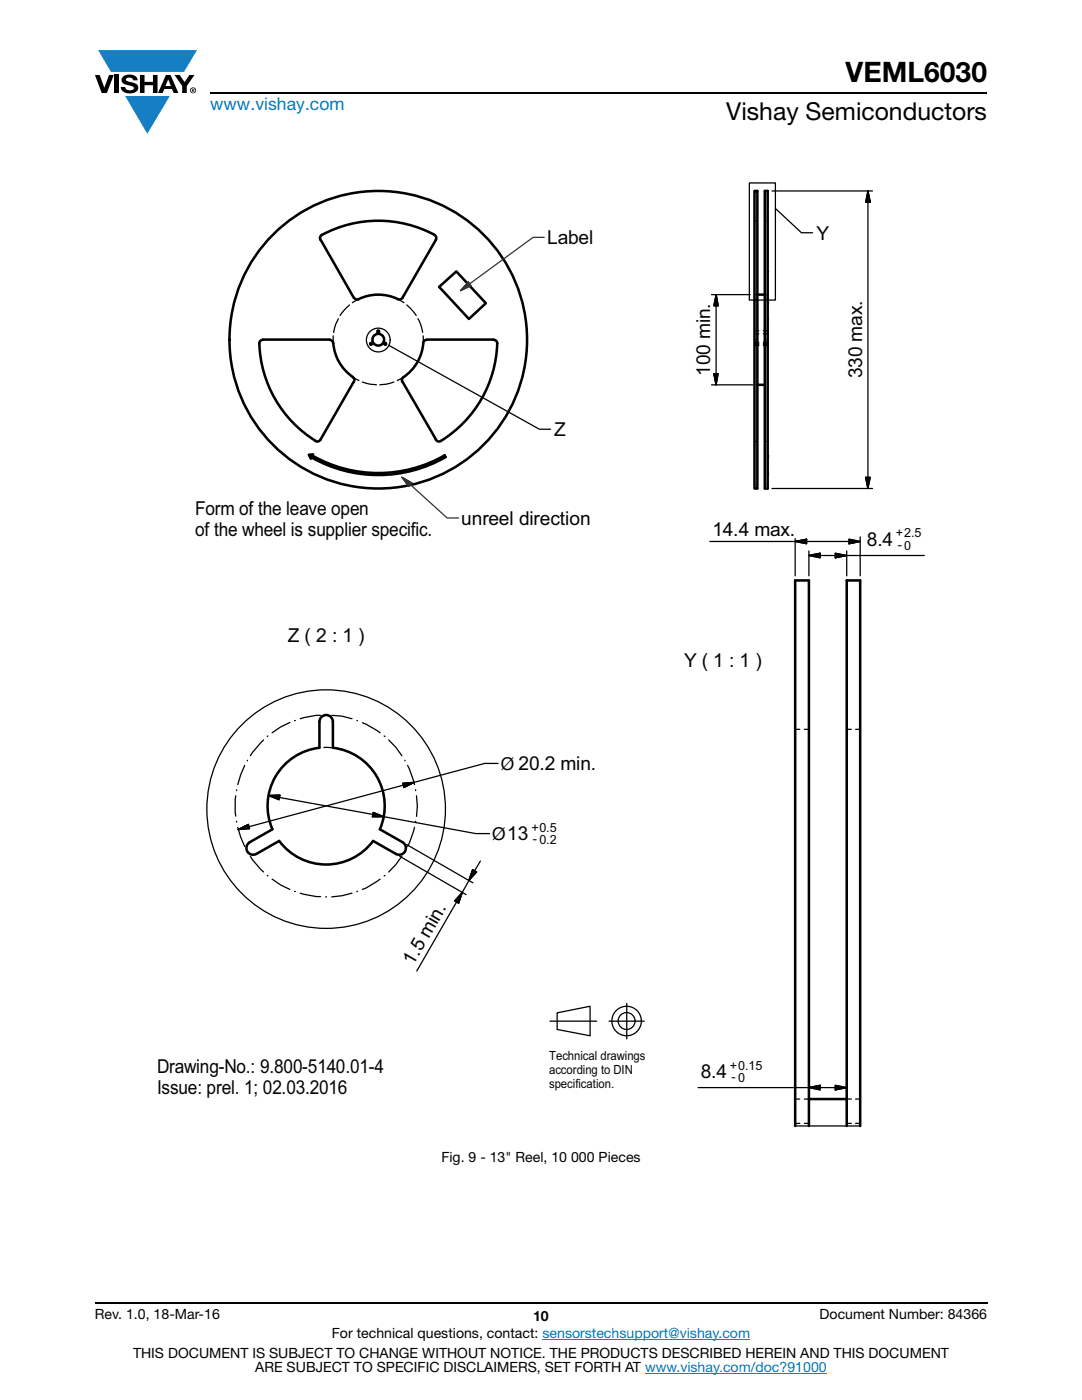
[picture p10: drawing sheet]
<svg xmlns="http://www.w3.org/2000/svg" width="216mm" height="279mm" viewBox="0 0 216 279" stroke-linecap="round" stroke-linejoin="round" font-family="sans-serif">
<g fill="#147fc3">
<path d="M19.6 10h19.7l-2.6 4.3h-1.1h-13.5z"/>
<path d="M25 19.2h8.9l-4.5 7.5z"/>
</g>
<g fill="#000">
<path d="M18.9 15h1l.9 2.5 1-2.5h.9l-1.4 3.6h-1zM22.9 15h.9v3.6h-.9zM24.6 15.3a2.1 2.1 0 0 1 2.8 .3l.1 .4h-.9a.79 .79 0 0 0-.7-.5 .79 .79 0 0 0-.8 .4l.3 .3 1 .2a1.08 1.08 0 0 1 1.2 1 1.08 1.08 0 0 1-1.1 1.2 1.73 1.73 0 0 1-2.4-1.2h.9a.96 .96 0 0 0 .8 .6 .96 .96 0 0 0 .9-.4 1.31 1.31 0 0 0-1.2-.6 1.03 1.03 0 0 1-1.1-.6 1.03 1.03 0 0 1 .2-1.1zM27.9 15h.9v1.3h1.7v-1.3h.9v3.6h-.9v-1.6h-1.7v1.6h-.9zM34.8 15h1.1l.9 1.4 1-1.4h1l-1.5 2.2v1.4h-.9v-1.4z"/>
<path d="M33.6 15.9l.5 1.3h-1.1zM33.1 15l-1.6 3.6h1l.3-.8h1.5l.3 .8h1l-1.6-3.6z"/>
<path d="M38.4 17.8h.2v.2h-.2zM38.3 17.7v.7h.1v-.3l.4 .3-.2-.3 .2-.2-.1-.2z"/>
<path d="M38.1 18a.46 .46 0 0 1 .9 0 .46 .46 0 0 1-.9 0zM37.9 18a.6 .6 0 0 0 1.2 0 .6 .6 0 0 0-1.2 0z"/>
</g>
<path d="M42 18.6h155M18.9 260h178.1" fill="none" stroke="#000" stroke-width=".36"/>
<path d="M108.2 267.3h41.5M128.7 274h36.3" fill="none" stroke="#007ec4" stroke-width=".2"/>
<path d="M31.3 36.4h153.3v188.6h-153.3z" fill="#fff"/>
<g fill="none" stroke="#000" stroke-width=".51">
<path d="M150.6 38.1h.5v59.4h-.5zM152.6 38.1h.6v59.4h-.6zM63.9 47.9l.1-.8a23.2 23.2 0 0 1 22.8-.1l.3 .5-.1 .4M64 47.8l6.6 11.6M87 47.8l-6.7 11.6a.71 .71 0 0 1-.9 .3 9.3 9.3 0 0 0-8.1 .1l-.7-.4M87.6 57.3l3.5-3.1 5.8 6.3-3.3 3.2zM151.1 58.8h1.5M52.4 67.8h13.4M52.4 67.8l-.6 .4a23.2 23.2 0 0 0 11.5 19.9l.6-.3M65.8 67.8a.71 .71 0 0 1 .7 .7M66.5 68.5a9 9 0 0 0 3.9 6.7M70.4 75.3a.71 .71 0 0 1 .2 .9"/>
<path d="M70.6 76.2l-6.6 11.5M73.9 68.5v.2l.2 .1M74.4 68.3l-.5 .2M74.4 68.3a1.17 1.17 0 0 1 .9-1.7v-.5l.2-.2 .1 .2v.5a1.18 1.18 0 0 1 1 1.7M76.5 68.3l.5 .2M76.8 68.7l-.4-.2a1.17 1.17 0 0 1-1.9 0l-.4 .2M77 68.5v.2l-.2 .1M80.3 76.2l6.7 11.5M80.5 75.3a.71 .71 0 0 0-.2 .9M84.5 68.5a9 9 0 0 1-4 6.7M85.1 67.8a.71 .71 0 0 0-.7 .7M85.2 67.8h13.3"/>
<path d="M98.5 67.8l.6 .4a23.1 23.1 0 0 1-11.5 19.9l-.6-.3M151.1 76.8h1.5M62.3 91l.2-.3h-.9l.4 .8 .2-.2M88.7 90.9l.2 .3M88.7 90.9a26.6 26.6 0 0 1-26.3 0M88.9 91.2a27 27 0 0 1-26.7 .1M63.7 149.2a11.7 11.7 0 0 0-9.3 16.3M63.7 144a1.34 1.34 0 0 1 1.4-1.3 1.34 1.34 0 0 1 1.3 1.3M63.7 144v5.2M66.4 144v5.2M66.4 149.2a11.7 11.7 0 0 1 9.4 16.3M54.4 165.5l-4.6 2.6a1.34 1.34 0 0 0-.5 1.8 1.34 1.34 0 0 0 1.9 .5l4.5-2.6"/>
<path d="M55.7 167.8a11.7 11.7 0 0 0 18.8 0M74.5 167.8l4.5 2.6M75.8 165.5l4.5 2.6a1.34 1.34 0 0 1 .5 1.8 1.34 1.34 0 0 1-1.8 .5M161.4 219.3h7.6M158.7 224.7v-108.9h2.7v108.9M169 224.7v-108.9h2.6v108.9"/>
<circle cx="75.5" cy="67.8" r="29.7"/>
</g>
<g fill="none" stroke="#000" stroke-width=".25">
<path d="M149.5 36.5h5.2v23.4h-5.2zM71.6 59.7l-1.3 .7M79.4 59.7l1.2 .7M150.6 59.8h.1M150.6 44.1h.1M150.6 58.8h.1M151 59.8h.1M151 44.1h.1M151 58.8h.1M152.6 59.8h.2M152.6 44.1h.2M152.6 58.8h.2"/>
<path d="M153 59.8h.2M153 44.1h.2M153 58.8h.2M153.2 54.2h.1M153.2 54.2v1M153.2 56.2v2.4M153.2 59.2v2.5M154.7 41.6l5.2 4.9h2.3M66.5 67v1.5M67.5 63.6l-.5 1.1-.4 1.6M69.7 60.9l-1.8 2.1M70.4 75.3l1.2 .6"/>
<path d="M72.3 76.2l1.6 .5 1.2 .1M77.6 68.9l30 16.8h2.3M78.6 76.2l-1.6 .5-1.2 .1M80.5 75.3l-1.2 .6M81.2 60.9l1.9 2.1M83.4 63.6l.5 1.1 .4 1.6M84.4 67v1.5M150.6 68.3h.8M150.6 68.5h.8M150.6 67.8h.1M150.6 68.8h.8M150.6 66.6h.8"/>
<path d="M150.6 66h.8M150.6 69h.8M151 67.8h.1M152.3 68.3h.9M152.3 68.5h.9M152.3 68.8h.9M152.3 66.6h.9M152.3 66h.9M152.3 69h.9M152.6 67.8h.2M153 67.8h.2M153.2 60.5h.1"/>
<path d="M153.2 63.7h.1M153.2 62.4v1.3M150.6 88.1h.1M151 88.1h.1M152.6 88.1h.2M153 88.1h.2M153.2 91h.1M153.2 90.9h.1M153.2 90.7v.3M153.2 91.3h.1M153.2 91.2h.1M153.2 94.4h.1"/>
<path d="M153.2 94.8h.1M153.2 91.3v1.3M153.2 93.7v1.1M161.4 110.9h2.2M47 158.8l-.1 .8 .1 3.3M47.2 157.6v.2M48.8 152.8l-.8 1.8-.6 2M49.4 151.7l-.1 .1M52.6 147.7l-2.6 3.1M53.4 146.9l-.1 .1M57.8 144.2l-1.8 .9-1.7 1.1M58.9 143.8h-.1"/>
<path d="M64 142.8h-.8l-3.3 .6M65 142.7h.2M66.2 142.8l2 .1 2 .5M71.2 143.8h.1M72.3 144.2l.7 .3 2.8 1.7M76.6 146.9l.2 .1M77.6 147.7l1.4 1.5 1.2 1.6M80.8 151.7v.1M81.3 152.8l1.4 3.8M82.9 157.6v.2M83.1 158.8l.2 2.1-.2 2M158.7 145.6h.9"/>
<path d="M160.5 145.6h.9M169 145.6h.9M170.7 145.6h.9M47.2 163.9v.2M47.4 165.1l.6 1.9 .8 1.9M49.3 169.8l.1 .2M50 170.9l.4 .7 2.2 2.4M53.3 174.7l.1 .1M54.3 175.4l1.7 1.2 1.8 .9M58.8 177.9h.1M59.9 178.2l3.3 .7h.8M65 179h.2"/>
<path d="M70.2 178.2l-2 .6-2 .2M71.3 177.8l-.1 .2M75.8 175.4l-2.8 1.8-.7 .3M76.8 174.7l-.2 .1M80.2 170.9l-1.2 1.6-1.4 1.5M80.8 169.8v.2M82.7 165.1l-1.4 3.8M82.9 163.9v.2M171.6 198.5v3.1M171.6 196.1v1.6M158.7 219.3h.9M160.5 219.3h.9"/>
<path d="M169 219.3h.9M170.7 219.3h.9M171.6 210.2v1.6M171.6 202.4v3.1M171.6 206.3v3.2M171.6 211.8v1.7M171.6 214.4v3.4M171.6 218.7v3.4M158.7 224.2h.9M158.7 224.7h12.9M160.5 224.2h.9M169 224.2h.9"/>
<path d="M170.7 224.2h.9M171.6 222.9v1.8"/>
<circle cx="75.5" cy="67.9" r="2.37"/>
<circle cx="65.1" cy="161.5" r="23.8"/>
</g>
<path d="M161.4 110.9l2.2-.5z" fill="#040503"/>
<path d="M161.4 110.9l2.2-.5z" fill="none" stroke="#000" stroke-width=".25"/>
<path d="M161.4 110.9l2.2-.5v.9z" fill="#040503"/>
<path d="M161.4 110.9l2.2-.5v.9zM166.7 110.9h2.3" fill="none" stroke="#000" stroke-width=".25"/>
<path d="M166.7 111.3l2.3-.4z" fill="#040503"/>
<path d="M166.7 111.3l2.3-.4z" fill="none" stroke="#000" stroke-width=".25"/>
<path d="M166.7 110.4l2.3 .5-2.3 .4z" fill="#040503"/>
<path d="M158.7 108.1h2.3M161.4 110v4.9M163.6 110.9h3.1M166.7 110.4l2.3 .5-2.3 .4zM169 110v4.9M169 110.9h15.4" fill="none" stroke="#000" stroke-width=".25"/>
<path d="M158.7 108.1l2.3-.5z" fill="#040503"/>
<path d="M158.7 108.1l2.3-.5z" fill="none" stroke="#000" stroke-width=".25"/>
<path d="M158.7 108.1l2.3-.5v.9z" fill="#040503"/>
<path d="M158.7 108.1l2.3-.5v.9zM169.4 108.1h2.2" fill="none" stroke="#000" stroke-width=".25"/>
<path d="M169.4 108.5l2.2-.4z" fill="#040503"/>
<path d="M169.4 108.5l2.2-.4z" fill="none" stroke="#000" stroke-width=".25"/>
<path d="M169.4 107.6l2.2 .5-2.2 .4z" fill="#040503"/>
<path d="M142.9 58.8l.4 2.2zM142.9 58.8v2.2M141.6 108.1h17.1M158.7 107.5v7.4M161 108.1h8.4M169.4 107.6l2.2 .5-2.2 .4zM171.6 107.1v7.8" fill="none" stroke="#000" stroke-width=".25"/>
<path d="M143.1 58.8v2.2" fill="none" stroke="#040503" stroke-width=".4"/>
<path d="M142.9 58.8l.4 2.2h-.9z" fill="#040503"/>
<path d="M142.9 58.8l.4 2.2h-.9zM142.9 74.6v2.2" fill="none" stroke="#000" stroke-width=".25"/>
<path d="M142.4 74.6l.5 2.2z" fill="#040503"/>
<path d="M142.4 74.6l.5 2.2z" fill="none" stroke="#000" stroke-width=".25"/>
<path d="M142.4 74.6h.9l-.4 2.2z" fill="#040503"/>
<g fill="none" stroke="#000" stroke-width=".25">
<path d="M142 58.8h7.7M142 76.8h8.2M142.4 74.6h.9l-.4 2.2zM142.9 61v13.6M82.7 156.1l-2.2 .6M109.7 203.8h9.4M111.2 202.1l6.5-1.3v5.9l-6.5-1.2zM121.5 203.8h7M125.1 200.3v7"/>
<circle cx="125" cy="203.8" r="2.94"/>
<circle cx="125" cy="203.8" r="1.69"/>
</g>
<path d="M80.6 157.2l2.1-1.1z" fill="#040503"/>
<path d="M80.6 157.2l2.1-1.1z" fill="none" stroke="#000" stroke-width=".25"/>
<path d="M80.4 156.3l2.3-.2-2.1 1.1z" fill="#040503"/>
<path d="M80.4 156.3l2.3-.2-2.1 1.1zM49.7 165l-2.2 .6" fill="none" stroke="#000" stroke-width=".25"/>
<path d="M47.5 165.6l2.1-1.1z" fill="#040503"/>
<path d="M47.5 165.6l2.1-1.1z" fill="none" stroke="#000" stroke-width=".25"/>
<path d="M47.5 165.6l2.1-1.1 .2 .9z" fill="#040503"/>
<path d="M80.5 156.7l-30.8 8.3M99.4 152.4h-2.7l-14 3.7M47.5 165.6l2.1-1.1 .2 .9zM74.3 163h2.3zM74.4 162.5l2.2 .5" fill="none" stroke="#000" stroke-width=".25"/>
<path d="M74.3 163h2.3" fill="none" stroke="#040503" stroke-width=".2"/>
<path d="M74.5 162.1l2.1 .9h-2.3z" fill="#040503"/>
<path d="M53.6 158.8l2.2-.1zM53.6 158.8l2.2 .4M74.5 162.1l2.1 .9h-2.3z" fill="none" stroke="#000" stroke-width=".25"/>
<path d="M53.6 158.7h2.2" fill="none" stroke="#040503" stroke-width=".2"/>
<path d="M53.6 158.8l2.2-.1-.1 .9z" fill="#040503"/>
<path d="M53.6 158.8l2.2-.1-.1 .9zM55.8 159.2l18.6 3.3M64.6 149.2a11.7 11.7 0 0 1 11.8 14.6M76.6 163l18.3 3.4h2.8M94.7 173.8l-1.1 1.9" fill="none" stroke="#000" stroke-width=".25"/>
<path d="M94.3 173.6l-.7 2.1z" fill="#040503"/>
<path d="M94.3 173.6l-.7 2.1z" fill="none" stroke="#000" stroke-width=".25"/>
<path d="M94.3 173.6l.8 .4-1.5 1.7z" fill="#040503"/>
<path d="M92.3 178.1l-1.2 1.9M94.3 173.6l.8 .4-1.5 1.7z" fill="none" stroke="#000" stroke-width=".25"/>
<path d="M92.3 178.1l-.8 2.1z" fill="#040503"/>
<path d="M92.3 178.1l-.8 2.1z" fill="none" stroke="#000" stroke-width=".25"/>
<path d="M92.3 178.1l-.8 2.1-.8-.4z" fill="#040503"/>
<path d="M173.2 38.1v2.2M79.7 170.9l13.3 7.6M81.1 168.5l13.3 7.7M92.3 178.1l-.8 2.1-.8-.4zM93.6 175.7l-1.3 2.4M95.9 171.8l-1.2 2M91.1 180l-7.9 13.8" fill="none" stroke="#000" stroke-width=".25"/>
<path d="M173.2 38.1l.4 2.2z" fill="#040503"/>
<path d="M173.2 38.1l.4 2.2z" fill="none" stroke="#000" stroke-width=".25"/>
<path d="M173.2 38.1l.4 2.2h-.9z" fill="#040503"/>
<path d="M173.2 38.1l.4 2.2h-.9zM173.2 95.3v2.2" fill="none" stroke="#000" stroke-width=".25"/>
<path d="M172.7 95.3l.5 2.2z" fill="#040503"/>
<path d="M172.7 95.3l.5 2.2z" fill="none" stroke="#000" stroke-width=".25"/>
<path d="M172.7 95.3h.9l-.4 2.2z" fill="#040503"/>
<path d="M154 38.1h20.1M173.2 40.3v55M154 97.5h20.1M172.7 95.3h.9l-.4 2.2z" fill="none" stroke="#000" stroke-width=".25"/>
<path d="M93.7 56.6l-1.8 1.4" fill="none" stroke="#232558" stroke-width=".25"/>
<path d="M93.5 56.3l-1.6 1.7z" fill="#232558"/>
<path d="M93.5 56.3l-1.6 1.7z" fill="none" stroke="#232558" stroke-width=".25"/>
<path d="M93.5 56.3l.5 .7-2.1 1z" fill="#232558"/>
<path d="M93.5 56.3l.5 .7-2.1 1zM108.6 47.4h-2.2l-12.7 9.2M80.2 95.3l1.7 1.4" fill="none" stroke="#232558" stroke-width=".25"/>
<path d="M80.2 95.3l2 1.1z" fill="#232558"/>
<path d="M80.2 95.3l2 1.1z" fill="none" stroke="#232558" stroke-width=".25"/>
<path d="M80.2 95.3l2 1.1-.6 .7z" fill="#232558"/>
<path d="M80.2 95.3l2 1.1-.6 .7zM81.9 96.7l7.3 6.7h2.3" fill="none" stroke="#232558" stroke-width=".25"/>
<path d="M161.4 217.1h2.2" fill="none" stroke="#000" stroke-width=".25"/>
<path d="M161.4 217.1l2.2-.5z" fill="#040503"/>
<path d="M161.4 217.1l2.2-.5z" fill="none" stroke="#000" stroke-width=".25"/>
<path d="M161.4 217.1l2.2-.5v.9z" fill="#040503"/>
<path d="M161.4 217.1l2.2-.5v.9zM166.7 217.1h2.3" fill="none" stroke="#000" stroke-width=".25"/>
<path d="M166.7 217.5l2.3-.4z" fill="#040503"/>
<path d="M166.7 217.5l2.3-.4z" fill="none" stroke="#000" stroke-width=".25"/>
<path d="M166.7 216.6l2.3 .5-2.3 .4z" fill="#040503"/>
<path d="M139.3 217.1h22.1M163.6 217.1h3.1M166.7 216.6l2.3 .5-2.3 .4z" fill="none" stroke="#000" stroke-width=".25"/>
<text font-size="5.6" x="168.7" y="16.4">VEML6030</text>
<text font-size="4.9" x="144.9" y="24">Vishay Semiconductors</text>
<g font-size="3.8" fill="#040503">
<text x="162.9" y="47.8">Y</text>
<text x="109.2" y="48.7">Label</text>
<text x="141.7" y="75" transform="rotate(-90 141.7 75)">100 min.</text>
<text x="172" y="75.5" transform="rotate(-90 172 75.5)">330 max.</text>
<text x="110.6" y="87">Z</text>
<text x="38.9" y="102.8">Form of the leave open</text>
<text x="38.9" y="107">of the wheel is supplier specific.</text>
<text x="92" y="104.7">unreel direction</text>
<text x="142.1" y="106.9">14.4 max.</text>
<text x="173" y="109">8.4</text>
<text x="57.4" y="128.1">Z ( 2 : 1 )</text>
<text x="136.5" y="133">Y ( 1 : 1 )</text>
<text x="82.4" y="192.8" transform="rotate(-60 82.4 192.8)">1.5 min.</text>
<text x="31.3" y="214.1">Drawing-No.: 9.800-5140.01-4</text>
<text x="139.9" y="215.2">8.4</text>
<text x="31.3" y="218.4">Issue: prel. 1; 02.03.2016</text>
</g>
<text font-size="3.5" fill="#007ec4" x="42" y="21.9">www.vishay.com</text>
<g font-size="3.5" fill="#040503">
<text x="99.9" y="153.7">Ø 20.2 min.</text>
<text x="98.2" y="167.7">Ø13</text>
</g>
<g font-size="2.8">
<text x="88.1" y="231.8">Fig. 9 - 13&quot; Reel, 10 000 Pieces</text>
<text x="18.9" y="263.3">Rev. 1.0, 18-Mar-16</text>
<text x="106.4" y="263.6">10</text>
<text x="163.6" y="263.3">Document Number: 84366</text>
<text x="66.2" y="267.1">For technical questions, contact: sensorstechsupport@vishay.com</text>
<text x="26.5" y="271">THIS DOCUMENT IS SUBJECT TO CHANGE WITHOUT NOTICE. THE PRODUCTS DESCRIBED HEREIN AND THIS DOCUMENT</text>
<text x="50.9" y="273.8">ARE SUBJECT TO SPECIFIC DISCLAIMERS, SET FORTH AT www.vishay.com/doc?91000</text>
</g>
<g font-size="2.5" fill="#040503">
<text x="178.8" y="107.3">+2.5</text>
<text x="179.1" y="109.5">-0</text>
<text x="106" y="166">+0.5</text>
<text x="106.3" y="168.2">- 0.2</text>
<text x="109.6" y="211.5">Technical drawings</text>
<text x="109.6" y="214.3">according to DIN</text>
<text x="145.6" y="213.5">+0.15</text>
<text x="146" y="215.7">- 0</text>
<text x="109.6" y="217.1">specification.</text>
</g>
</svg>
